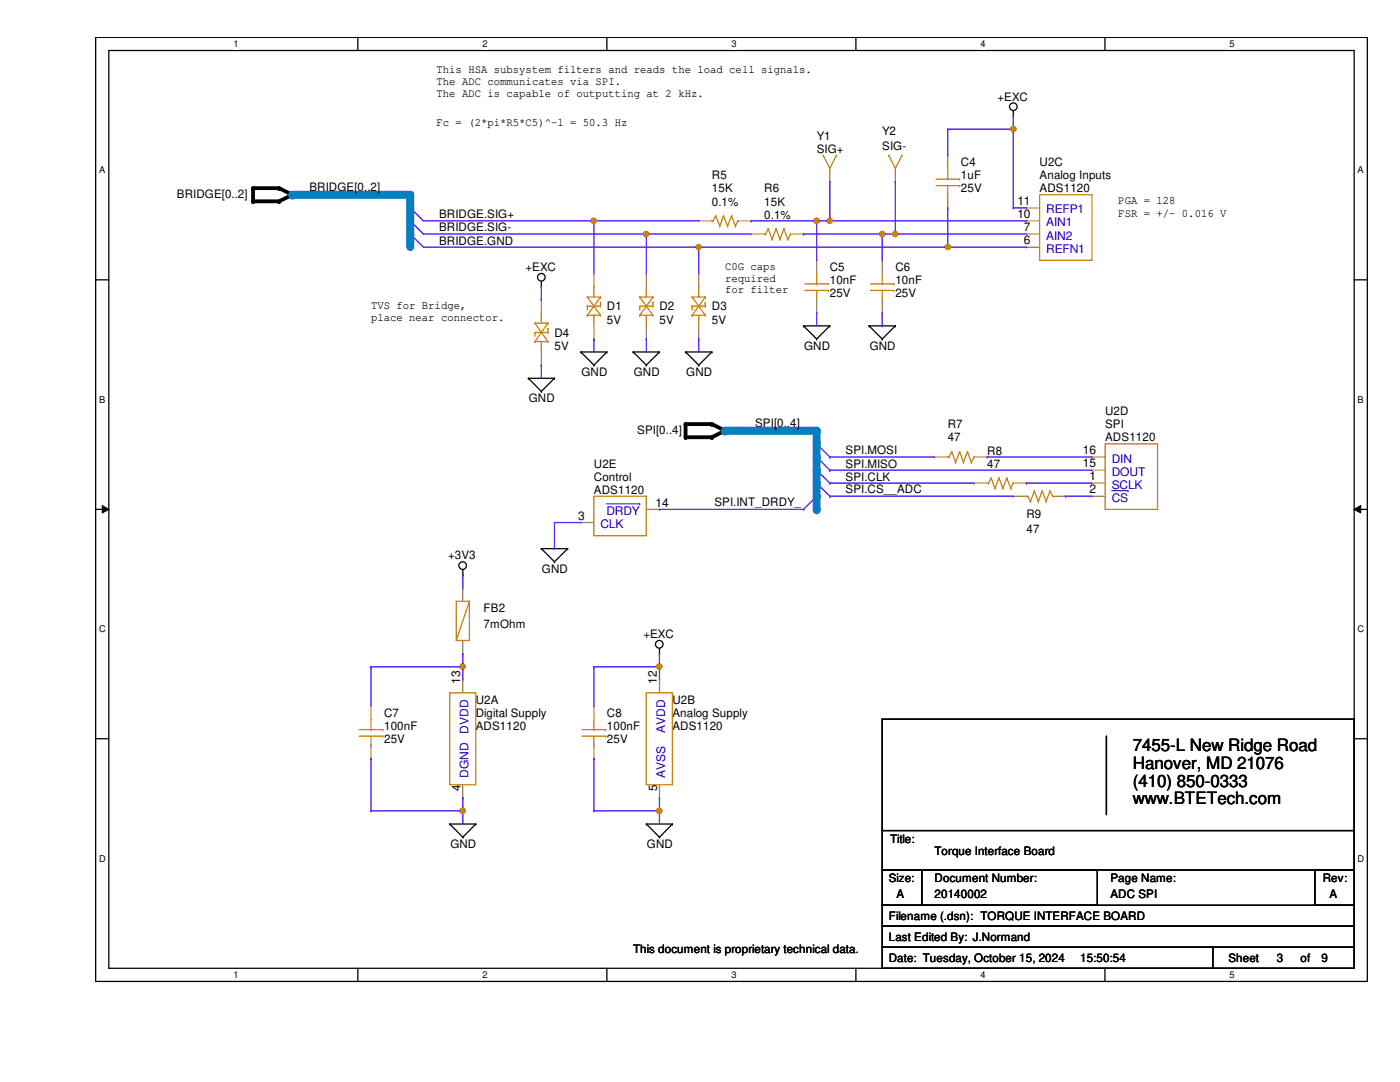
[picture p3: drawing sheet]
<svg xmlns="http://www.w3.org/2000/svg" width="279mm" height="216mm" viewBox="0 0 279 216" stroke-linecap="round" stroke-linejoin="round" font-family="sans-serif">
<path d="M19.1 7.5h253.8v188.3h-253.8zM21.7 10.1h248.6v183.1h-248.6z" fill="none" stroke="#000" stroke-width=".25"/>
<g fill="#fff">
<path d="M46.6 7.7h1v2.1h-1z"/>
<path d="M46.6 193.5h1v2.1h-1z"/>
</g>
<path d="M71.4 7.5v2.6M71.4 193.2v2.6" fill="none" stroke="#000" stroke-width=".25"/>
<g fill="#fff">
<path d="M96.3 7.7h1v2.1h-1z"/>
<path d="M96.3 193.5h1v2.1h-1z"/>
</g>
<path d="M121.1 7.5v2.6M121.1 193.2v2.6" fill="none" stroke="#000" stroke-width=".25"/>
<g fill="#fff">
<path d="M146 7.7h1v2.1h-1z"/>
<path d="M146 193.5h1v2.1h-1z"/>
</g>
<path d="M170.8 7.5v2.6M170.8 193.2v2.6" fill="none" stroke="#000" stroke-width=".25"/>
<g fill="#fff">
<path d="M195.7 7.7h1v2.1h-1z"/>
<path d="M195.7 193.5h1v2.1h-1z"/>
</g>
<path d="M220.5 7.5v2.6M220.5 193.2v2.6" fill="none" stroke="#000" stroke-width=".25"/>
<g fill="#fff">
<path d="M245.4 7.7h1v2.1h-1z"/>
<path d="M245.4 193.5h1v2.1h-1z"/>
<path d="M19.8 32.9h1.2v2.1h-1.2z"/>
<path d="M270.9 32.9h1.3v2.1h-1.3z"/>
<path d="M19.8 78.7h1.2v2.1h-1.2z"/>
<path d="M270.9 78.7h1.3v2.1h-1.3z"/>
</g>
<path d="M19.1 55.8h2.6M270.3 55.8h2.6" fill="none" stroke="#000" stroke-width=".25"/>
<g fill="#fff">
<path d="M19.8 124.5h1.3v2.1h-1.3z"/>
<path d="M270.9 124.5h1.3v2.1h-1.3z"/>
</g>
<path d="M19.1 101.6h2.6M270.3 101.6h2.6" fill="none" stroke="#000" stroke-width=".25"/>
<path d="M20.4 100.9l1.3 .7-1.3 .8zM270.3 101.6l1.3-.7v1.5z" fill="#000"/>
<path d="M20.4 100.9l1.3 .7-1.3 .8zM270.3 101.6l1.3-.7v1.5z" fill="none" stroke="#000" stroke-width=".2"/>
<g fill="#fff">
<path d="M19.8 170.3h1.3v2h-1.3z"/>
<path d="M270.9 170.3h1.3v2h-1.3z"/>
</g>
<g fill="none" stroke="#000" stroke-width=".25">
<path d="M202.2 23.2h.1M202.2 22.1v1.1M108 57.1h.1M108 56.1v1M105.5 75.5h.1M105.5 75.5h5.2M105.5 75.5l2.5 2.6M108 78.1h.1M110.7 75.5h.1M110.7 75.5l-2.7 2.6M115.9 70.2h.1M115.9 70.2h5.2"/>
<path d="M115.9 70.2l2.6 2.7M118.5 72.9h.1M121.1 70.2h.1M121.1 70.2l-2.6 2.7M126.4 70.2h.1M126.4 70.2h5.2M126.4 70.2l2.6 2.7M129 72.9h.1M131.6 70.2h.1M131.6 70.2l-2.6 2.7M136.8 70.2h.1M136.8 70.2h5.3"/>
<path d="M136.8 70.2l2.6 2.7M139.4 72.9h.1M142.1 70.2h.1M142.1 70.2l-2.7 2.7M160.4 65h.1M160.4 65h5.2M160.4 65l2.6 2.6M163 67.6h.1M165.6 65h.1M165.6 65l-2.6 2.6M173.4 65h.1M173.4 65h5.3"/>
<path d="M173.4 65l2.7 2.6M176.1 67.6h.1M178.7 65h.1M178.7 65l-2.6 2.6M92.4 114.7h.1M92.4 113.7v1M108 109.5h.1M108 109.5h5.3M108 109.5l2.7 2.6M110.7 112.1h.1M113.3 109.5h.1M113.3 109.5l-2.6 2.6"/>
<path d="M131.6 130.4h.1M131.6 129.4v1M19.1 147.4h2.6M176.1 143.5h.1M176.1 143.5v22.2M176.1 143.5h94.2M220.8 146.9v15.4M270.3 143.5h.1M270.3 147.4h2.6M270.3 143.8v21.9M89.7 164.4h.1M89.7 164.4h5.3"/>
<path d="M89.7 164.4l2.7 2.6M92.4 167h.1M95 164.4h.1M95 164.4l-2.6 2.6M129 164.4h.1M129 164.4h5.2M129 164.4l2.6 2.6M131.6 167h.1M134.2 164.4h.1M134.2 164.4l-2.6 2.6M176.1 165.7h94.2v7.9h-94.2zM176.1 173.6h7.8v7h-7.8z"/>
<path d="M183.9 173.6h35.1v7h-35.1zM220.8 162.3h.1M262.4 173.6h7.9v7h-7.9zM270.3 165.7h.1M176.1 180.6h94.2v4.2h-94.2zM176.1 184.8h94.2v4.2h-94.2zM176.1 189h65.9v4.2h-65.9zM242 189h28.3v4.2h-28.3z"/>
<circle cx="202.2" cy="21.3" r=".76"/>
<circle cx="108" cy="55.3" r=".76"/>
<circle cx="92.3" cy="112.9" r=".76"/>
<circle cx="131.6" cy="128.6" r=".76"/>
</g>
<path d="M50.5 37.5h5.2l2.6 1.4-2.6 1.3h-5.2zM136.8 84.6h5.3l2.6 1.3-2.6 1.3h-5.3z" fill="none" stroke="#000" stroke-width=".76"/>
<g fill="#000">
<circle cx="50.5" cy="37.5" r=".38"/>
<circle cx="55.7" cy="37.5" r=".38"/>
<circle cx="58.3" cy="38.9" r=".38"/>
<circle cx="50.5" cy="40.2" r=".38"/>
<circle cx="55.7" cy="40.2" r=".38"/>
<circle cx="136.8" cy="84.6" r=".38"/>
<circle cx="136.8" cy="87.2" r=".38"/>
<circle cx="142.1" cy="87.2" r=".38"/>
<circle cx="142.1" cy="84.6" r=".38"/>
<circle cx="144.7" cy="85.9" r=".38"/>
</g>
<g fill="none" stroke="#4200ff" stroke-width=".25">
<path d="M81.9 41.5h.1M81.9 44.1h.1M81.9 46.7h.1M81.9 41.5l2.6 2.6M81.9 44.1l2.6 2.6M81.9 46.7l2.6 2.6M163 88.6l2.6 2.6M163 91.2l2.6 2.6M163 93.8l2.6 2.6M163 96.4l2.6 2.6M163 99l-2.6 2.6M165.6 91.2h.1"/>
<path d="M165.6 93.8h.1M165.6 96.4h.1M165.6 99h.1M160.4 101.6h.1"/>
</g>
<g fill="none" stroke="#cc8006" stroke-width=".25">
<path d="M164.3 31h.1M164.3 31l1.3 2.6 1.3-2.6M166.9 31h.1M177.4 31h.1M177.4 31l1.3 2.6 1.3-2.6M180 31h.1M186.8 37h4.7M186.8 35.7h4.7M189.1 38.9h.1M189.1 35.7h.1M189.1 33.6v2.1M189.1 37v1.9"/>
<path d="M191.5 37h.1M191.5 35.7h.1M207.5 38.9h10.4v13h-10.4zM117.2 59.3h.1M117.2 59.3h2.6M117.2 59.3l2.6 3.6M118.5 57.1h.1M118.5 57.1v2.2M119.8 59.3h.1M119.8 59.3l-2.6 3.6M127.7 59.3h.1M127.7 59.3h2.6"/>
<path d="M127.7 59.3l2.6 3.6M129 57.1h.1M129 57.1v2.2M130.3 59.3h.1M130.3 59.3l-2.6 3.6M138.1 59.3h.1M138.1 59.3l2.7 3.6M138.1 59.3h2.7M139.4 57.1h.1M139.4 57.1v2.2M140.8 59.3h.1M140.8 59.3l-2.7 3.6"/>
<path d="M142.1 44.1h.2M142.3 44.1h.1M142.8 43.1h.1M142.8 43.1l-.5 1M142.8 43.1l.8 2M143.6 45.1h.1M144.4 43.1h.1M144.4 43.1l-.8 2M144.4 43.1l.8 2M145.2 45.1h.1M146 43.1h.1M146 43.1l-.8 2"/>
<path d="M146 43.1l.8 2M146.8 45.1h.1M147.3 44.1h.1M147.3 44.1l-.5 1M152.5 46.7h.3M152.8 46.7h.1M153.3 45.6h.1M153.3 45.6l-.5 1.1M153.3 45.6l.8 2.2M154.1 47.8h.1M154.9 45.6h.1M154.9 45.6l-.8 2.2"/>
<path d="M154.9 45.6l.8 2.2M155.7 47.8h.1M156.5 45.6h.1M156.5 45.6l-.8 2.2M156.5 45.6l.7 2.2M157.2 47.8h.1M157.8 46.7h.1M157.8 46.7l-.6 1.1M160.7 58h4.7M160.7 56.6h4.7M163 59.8h.1M163 56.6h.1"/>
<path d="M163 54.6v2M163 58v1.8M165.4 58h.1M165.4 56.6h.1M173.7 58h4.7M173.7 56.6h4.7M176.1 59.8h.1M176.1 56.6h.1M176.1 54.6v2M176.1 58v1.8M178.4 58h.1M178.4 56.6h.1"/>
<path d="M106.8 64.5h.1M106.8 68.2h.1M106.8 66.3h.1M106.8 64.5l1.2 1.8M106.8 64.5h2.5M106.8 66.3h2.5M106.8 68.2h2.5M106.8 66.3v.8M108 62.4h.1M108 68.2h.1M108 66.3l1.3 1.9M108 66.3l-1.2 1.9"/>
<path d="M108 62.4v2.1M108 68.2v2M109.3 64.5h.1M109.3 66.3h.1M109.3 68.2h.1M109.3 65.5h.1M109.3 64.5l-1.3 1.8M109.3 65.5v.8M117.2 62.9h.1M117.2 61.1h.1M117.2 61.1h2.6M117.2 62.9h2.6"/>
<path d="M117.2 61.1v.8M118.5 62.9h.1M118.5 62.9v2.1M119.8 61.1h.1M119.8 62.9h.1M119.8 60.3h.1M119.8 60.3v.8M127.7 62.9h.1M127.7 61.1h.1M127.7 61.1h2.6M127.7 62.9h2.6M127.7 61.1v.8"/>
<path d="M129 62.9h.1M129 62.9v2.1M130.3 61.1h.1M130.3 62.9h.1M130.3 60.3h.1M130.3 60.3v.8M138.1 62.9h.1M138.1 61.1h.1M138.1 61.1h2.7M138.1 62.9h2.7M138.1 61.1v.8M139.4 62.9h.1"/>
<path d="M139.4 62.9v2.1M140.8 61.1h.1M140.8 62.9h.1M140.8 60.3h.1M140.8 60.3v.8M118.5 99h10.5v7.9h-10.5zM189.1 91.2h.3M189.4 91.2h.1M189.9 90.1h.1M189.9 90.1l-.5 1.1M189.9 90.1l.8 2.1M190.7 92.2h.1"/>
<path d="M191.5 90.1h.1M191.5 90.1l-.8 2.1M191.5 90.1l.8 2.1M192.3 92.2h.1M193.1 90.1h.1M193.1 90.1l-.8 2.1M193.1 90.1l.7 2.1M193.8 92.2h.1M194.4 91.2h.1M194.4 91.2l-.6 1M197 96.4h.3M197.3 96.4h.1"/>
<path d="M197.8 95.4h.1M197.8 95.4l-.5 1M197.8 95.4l.8 2.1M198.6 97.5h.1M199.3 95.4h.1M199.3 95.4l-.7 2.1M199.3 95.4l.9 2.1M200.2 97.5h.1M200.9 95.4h.1M200.9 95.4l-.7 2.1M200.9 95.4l.8 2.1M201.7 97.5h.1"/>
<path d="M202.2 96.4h.1M202.2 96.4l-.5 1.1M204.9 99h.2M205.1 99h.1M205.1 99l.6 1.1M206.4 98h.1M206.4 98l-.7 2.1M206.4 98l.8 2.1M208 98h.1M208 98l-.8 2.1M208 98l.8 2.1M209.6 98h.1"/>
<path d="M209.6 98l-.8 2.1M209.6 98l.5 1M210.1 99h.1M220.6 88.6h10.4v13h-10.4zM91.1 120h2.6v7.8h-2.6zM93.7 120h.1M93.7 120l-2.6 7.8M205.7 100.1h.1M207.2 100.1h.1M208.8 100.1h.1M89.7 138.3h5.3v18.3h-5.3zM129 138.3h5.2v18.3h-5.2z"/>
<path d="M71.7 146.9h4.7M71.7 145.6h4.7M74 148.7h.1M74 145.6h.1M74 143.5v2.1M74 146.9v1.8M76.4 146.9h.1M76.4 145.6h.1M116.2 146.9h4.7M116.2 145.6h4.7M118.5 148.7h.1M118.5 145.6h.1"/>
<path d="M118.5 143.5v2.1M118.5 146.9v1.8M120.9 146.9h.1M120.9 145.6h.1"/>
</g>
<g fill="none" stroke="#a84" stroke-width=".25">
<path d="M165.6 36.2h.1M165.6 33.6v2.6M178.7 36.2h.1M178.7 33.6v2.6M189.1 31h.1M189.1 31v2.6M189.1 38.9v2.6M108 59.8h.1M108 59.8v2.6M118.5 54.6h.1M118.5 54.6v2.5M129 54.6h.1"/>
<path d="M129 54.6v2.5M139.4 54.6h.1M139.4 44.1h.1M139.4 54.6v2.5M139.4 44.1h2.7M147.3 44.1h2.6M149.9 46.7h.1M149.9 44.1h.1M149.9 46.7h2.6M157.8 46.7h2.6M160.4 46.7h.1M163 51.9h.1"/>
<path d="M163 51.9v2.7M163 59.8v2.6M176.1 51.9h.1M176.1 51.9v2.7M176.1 59.8v2.6M189.1 41.5h.1M204.9 41.5h.1M204.9 44.1h.1M204.9 49.3h.1M204.9 46.7h.1M204.9 46.7h2.6M204.9 44.1h2.6"/>
<path d="M204.9 41.5h2.6M204.9 49.3h2.6M108 72.9h.1M108 70.2v2.7M118.5 67.6h.1M118.5 65v2.6M129 67.6h.1M129 65v2.6M139.4 67.6h.1M139.4 65v2.6M163 62.4h.1M176.1 62.4h.1"/>
<path d="M186.5 91.2h.1M186.5 91.2h2.6M194.4 96.4h.1M194.4 91.2h2.6M194.4 96.4h2.6M197 91.2h.1M202.2 99h.1M202.2 99h2.7M202.2 96.4h2.7M204.9 96.4h.1M210.1 99h2.6M212.7 99h.1"/>
<path d="M217.9 91.2h.1M217.9 93.8h.1M217.9 99h.1M217.9 96.4h.1M217.9 91.2h2.7M217.9 93.8h2.7M217.9 99h2.7M217.9 96.4h2.7M92.4 117.3h.1M92.4 117.3v2.7M115.9 104.3h.1M115.9 104.3h2.6"/>
<path d="M129 101.6h2.6M131.6 101.6h.1M92.4 135.6h.1M92.4 130.4h.1M92.4 127.8v2.6M92.4 135.6v2.7M131.6 135.6h.1M131.6 135.6v2.7M74 140.9h.1M74 151.3h.1M74 140.9v2.6M74 148.7v2.6"/>
<path d="M92.4 159.2h.1M92.4 156.6v2.6M118.5 140.9h.1M118.5 151.3h.1M118.5 140.9v2.6M118.5 148.7v2.6M131.6 159.2h.1M131.6 156.6v2.6"/>
</g>
<path d="M221.9 97.9h3.2M225.1 97.9h.1M121 100.5h6.7M127.7 100.5h.1" fill="none" stroke="#00c" stroke-width=".2"/>
<path d="M144.7 85.9h18.3" fill="none" stroke="#0080c0" stroke-width="1.6"/>
<circle cx="144.7" cy="85.9" r=".78" fill="#0080c0"/>
<path d="M163 85.9v2.7" fill="none" stroke="#0080c0" stroke-width="1.6"/>
<circle cx="163" cy="85.9" r=".78" fill="#0080c0"/>
<path d="M58.3 38.9h23.6" fill="none" stroke="#0080c0" stroke-width="1.6"/>
<circle cx="58.3" cy="38.9" r=".78" fill="#0080c0"/>
<path d="M81.9 38.9v2.6" fill="none" stroke="#0080c0" stroke-width="1.6"/>
<circle cx="81.9" cy="38.9" r=".78" fill="#0080c0"/>
<path d="M163 88.6v2.6" fill="none" stroke="#0080c0" stroke-width="1.6"/>
<circle cx="163" cy="88.6" r=".78" fill="#0080c0"/>
<path d="M163 91.2v2.6" fill="none" stroke="#0080c0" stroke-width="1.6"/>
<circle cx="163" cy="91.2" r=".78" fill="#0080c0"/>
<path d="M163 93.8v2.6" fill="none" stroke="#0080c0" stroke-width="1.6"/>
<circle cx="163" cy="93.8" r=".78" fill="#0080c0"/>
<path d="M163 96.4v2.6" fill="none" stroke="#0080c0" stroke-width="1.6"/>
<circle cx="163" cy="99" r=".78" fill="#0080c0"/>
<path d="M165.6 91.2h.1M165.6 93.8h.1M165.6 96.4h.1M165.6 99h.1M165.6 91.2h20.9M165.6 93.8h52.3M165.6 96.4h28.8M165.6 99h36.6" fill="none" stroke="#4200ff" stroke-width=".25"/>
<path d="M81.9 41.5v2.6" fill="none" stroke="#0080c0" stroke-width="1.6"/>
<circle cx="81.9" cy="41.5" r=".78" fill="#0080c0"/>
<path d="M81.9 44.1v2.6" fill="none" stroke="#0080c0" stroke-width="1.6"/>
<circle cx="81.9" cy="44.1" r=".78" fill="#0080c0"/>
<path d="M84.5 44.1h34M118.5 44.1h.1" fill="none" stroke="#4200ff" stroke-width=".25"/>
<circle cx="118.5" cy="44.1" r=".51" fill="#f00"/>
<circle cx="118.5" cy="44.1" r=".51" fill="none" stroke="#f00" stroke-width=".25"/>
<path d="M202.2 23.2h.1M202.2 23.2v2.6M84.5 46.7h44.5M129 46.7h.1M202.2 41.5h.1M202.2 41.5h2.7" fill="none" stroke="#4200ff" stroke-width=".25"/>
<path d="M81.9 46.7v2.6" fill="none" stroke="#0080c0" stroke-width="1.6"/>
<circle cx="81.9" cy="46.7" r=".78" fill="#0080c0"/>
<path d="M84.5 49.3h54.9M139.4 49.3h.1M92.4 114.7h.1M92.4 114.7v2.6M74 133.1h.1M92.4 130.4h.1M92.4 130.4v2.7h-18.4" fill="none" stroke="#4200ff" stroke-width=".25"/>
<circle cx="92.3" cy="133" r=".51" fill="#f00"/>
<circle cx="92.3" cy="133" r=".51" fill="none" stroke="#f00" stroke-width=".25"/>
<path d="M74 133.1h.1M74 133.1v7.8M92.4 133.1h.1M92.4 133.1v2.5M74 151.3h.1M74 151.3v10.5M74 161.8h.1M74 161.8h18.4" fill="none" stroke="#4200ff" stroke-width=".25"/>
<circle cx="92.3" cy="161.8" r=".51" fill="#f00"/>
<circle cx="92.3" cy="161.8" r=".51" fill="none" stroke="#f00" stroke-width=".25"/>
<path d="M92.4 159.2h.1M92.4 159.2v5.2M131.6 159.2h.1M131.6 159.2v2.6M92.4 161.8h.1" fill="none" stroke="#4200ff" stroke-width=".25"/>
<circle cx="131.6" cy="161.8" r=".51" fill="#f00"/>
<circle cx="131.6" cy="161.8" r=".51" fill="none" stroke="#f00" stroke-width=".25"/>
<path d="M118.5 133.1h.1M118.5 133.1v7.8M131.6 130.4h.1M131.6 130.4v2.7h-13.1M118.5 151.3h.1M118.5 151.3v10.5M118.5 161.8h.1M118.5 161.8h13.1M131.6 161.8h.1M131.6 161.8v2.6" fill="none" stroke="#4200ff" stroke-width=".25"/>
<circle cx="131.6" cy="133" r=".51" fill="#f00"/>
<circle cx="131.6" cy="133" r=".51" fill="none" stroke="#f00" stroke-width=".25"/>
<path d="M149.9 44.1h.1M149.9 44.1h13.1M160.4 46.7h.1M160.4 46.7h15.7M131.6 133.1h.1M131.6 133.1v2.5" fill="none" stroke="#4200ff" stroke-width=".25"/>
<circle cx="163" cy="44.1" r=".51" fill="#f00"/>
<circle cx="163" cy="44.1" r=".51" fill="none" stroke="#f00" stroke-width=".25"/>
<path d="M163 44.1h.1M163 44.1v7.8M163 44.1h2.6M176.1 46.7h.1M176.1 46.7v5.2" fill="none" stroke="#4200ff" stroke-width=".25"/>
<circle cx="176.1" cy="46.7" r=".51" fill="#f00"/>
<circle cx="176.1" cy="46.7" r=".51" fill="none" stroke="#f00" stroke-width=".25"/>
<g fill="none" stroke="#4200ff" stroke-width=".25">
<path d="M189.1 25.8h.1M189.1 25.8v5.2M189.1 25.8h13.1M202.2 25.8h.1M202.2 25.8v15.7M176.1 46.7h.1M176.1 46.7h2.6M189.1 41.5h.1M189.1 49.3h.1M189.1 41.5v7.8M189.1 49.3h15.8M163 62.4h.1"/>
<path d="M163 62.4v2.6"/>
</g>
<circle cx="202.2" cy="25.7" r=".51" fill="#f00"/>
<circle cx="202.2" cy="25.7" r=".51" fill="none" stroke="#f00" stroke-width=".25"/>
<path d="M165.6 36.2h.1M165.6 36.2v7.9M165.6 44.1h.1M165.6 44.1h39.3" fill="none" stroke="#4200ff" stroke-width=".25"/>
<circle cx="165.6" cy="44.1" r=".5" fill="#f00"/>
<circle cx="165.6" cy="44.1" r=".5" fill="none" stroke="#f00" stroke-width=".25"/>
<path d="M178.7 36.2h.1M178.7 36.2v10.5M178.7 46.7h.1M178.7 46.7h26.2" fill="none" stroke="#4200ff" stroke-width=".25"/>
<circle cx="178.7" cy="46.7" r=".5" fill="#f00"/>
<circle cx="178.7" cy="46.7" r=".5" fill="none" stroke="#f00" stroke-width=".25"/>
<path d="M118.5 44.1h.1M118.5 44.1v10.5M118.5 44.1h20.9M129 46.7h.1M129 46.7v7.9M129 46.7h20.9M176.1 65h.1M176.1 62.4v2.6" fill="none" stroke="#4200ff" stroke-width=".25"/>
<circle cx="128.9" cy="46.7" r=".51" fill="#f00"/>
<circle cx="128.9" cy="46.7" r=".51" fill="none" stroke="#f00" stroke-width=".25"/>
<path d="M139.4 49.3h.1M139.4 49.3v5.3M139.4 49.3h49.7" fill="none" stroke="#4200ff" stroke-width=".25"/>
<circle cx="189.2" cy="49.3" r=".5" fill="#f00"/>
<circle cx="189.2" cy="49.3" r=".5" fill="none" stroke="#f00" stroke-width=".25"/>
<circle cx="139.4" cy="49.3" r=".49" fill="#f00"/>
<circle cx="139.4" cy="49.3" r=".49" fill="none" stroke="#f00" stroke-width=".25"/>
<g fill="none" stroke="#4200ff" stroke-width=".25">
<path d="M108 59.8h.1M108 57.1v2.7M108 72.9h.1M108 72.9v2.6M118.5 67.6h.1M118.5 67.6v2.6M129 67.6h.1M129 67.6v2.6M139.4 67.6h.1M139.4 67.6v2.6M197 91.2h.1M197 91.2h20.9"/>
<path d="M204.9 96.4h.1M204.9 96.4h13M212.7 99h.1M212.7 99h5.2M131.6 101.6h.1M131.6 101.6h28.8"/>
</g>
<path d="M163 99v2.6" fill="none" stroke="#0080c0" stroke-width="1.6"/>
<circle cx="163" cy="101.6" r=".78" fill="#0080c0"/>
<path d="M110.7 104.3h.1M110.7 109.5h.1M110.7 104.3h5.2M110.7 104.3v5.2" fill="none" stroke="#4200ff" stroke-width=".25"/>
<circle cx="118.5" cy="44.1" r=".51" fill="#f00"/>
<circle cx="118.5" cy="44.1" r=".51" fill="none" stroke="#f00" stroke-width=".25"/>
<circle cx="92.3" cy="133" r=".51" fill="#f00"/>
<circle cx="92.3" cy="133" r=".51" fill="none" stroke="#f00" stroke-width=".25"/>
<circle cx="92.3" cy="161.8" r=".51" fill="#f00"/>
<circle cx="92.3" cy="161.8" r=".51" fill="none" stroke="#f00" stroke-width=".25"/>
<circle cx="131.6" cy="161.8" r=".51" fill="#f00"/>
<circle cx="131.6" cy="161.8" r=".51" fill="none" stroke="#f00" stroke-width=".25"/>
<circle cx="131.6" cy="133" r=".51" fill="#f00"/>
<circle cx="131.6" cy="133" r=".51" fill="none" stroke="#f00" stroke-width=".25"/>
<circle cx="163" cy="44.1" r=".51" fill="#f00"/>
<circle cx="163" cy="44.1" r=".51" fill="none" stroke="#f00" stroke-width=".25"/>
<circle cx="176.1" cy="46.7" r=".51" fill="#f00"/>
<circle cx="176.1" cy="46.7" r=".51" fill="none" stroke="#f00" stroke-width=".25"/>
<circle cx="202.2" cy="25.7" r=".51" fill="#f00"/>
<circle cx="202.2" cy="25.7" r=".51" fill="none" stroke="#f00" stroke-width=".25"/>
<circle cx="165.6" cy="44.1" r=".5" fill="#f00"/>
<circle cx="165.6" cy="44.1" r=".5" fill="none" stroke="#f00" stroke-width=".25"/>
<circle cx="178.7" cy="46.7" r=".5" fill="#f00"/>
<circle cx="178.7" cy="46.7" r=".5" fill="none" stroke="#f00" stroke-width=".25"/>
<circle cx="128.9" cy="46.7" r=".51" fill="#f00"/>
<circle cx="128.9" cy="46.7" r=".51" fill="none" stroke="#f00" stroke-width=".25"/>
<circle cx="189.2" cy="49.3" r=".5" fill="#f00"/>
<circle cx="189.2" cy="49.3" r=".5" fill="none" stroke="#f00" stroke-width=".25"/>
<circle cx="139.4" cy="49.3" r=".49" fill="#f00"/>
<circle cx="139.4" cy="49.3" r=".49" fill="none" stroke="#f00" stroke-width=".25"/>
<g font-size="3.4">
<text x="226.1" y="149.9">7455-L New Ridge Road</text>
<text x="226.1" y="153.5">Hanover, MD 21076</text>
<text x="226.1" y="157">(410) 850-0333</text>
<text x="226.1" y="160.5">www.BTETech.com</text>
</g>
<g font-size="2.4">
<text x="203" y="40.9">11</text>
<text x="203" y="43.5">10</text>
<text x="204.3" y="46.1">7</text>
<text x="204.3" y="48.8">6</text>
<text x="216.1" y="90.6">16</text>
<text x="216.1" y="93.3">15</text>
<text x="217.4" y="95.8">1</text>
<text x="130.8" y="101.1">14</text>
<text x="217.4" y="98.5">2</text>
<text x="115.4" y="103.7">3</text>
<text x="91.8" y="136.4" transform="rotate(-90 91.8 136.4)">13</text>
<text x="131.1" y="136.4" transform="rotate(-90 131.1 136.4)">12</text>
</g>
<g font-size="2.4" fill="#00c">
<text x="208.8" y="42.6">REFP1</text>
<text x="208.8" y="45.2">AIN1</text>
<text x="208.8" y="47.8">AIN2</text>
<text x="208.8" y="50.4">REFN1</text>
<text x="221.9" y="92.3">DIN</text>
<text x="221.9" y="94.9">DOUT</text>
<text x="221.9" y="100.1">CS</text>
<text x="221.9" y="97.5">SCLK</text>
<text x="119.8" y="105.4">CLK</text>
<text x="121" y="102.7">DRDY</text>
<text x="93.5" y="146.4" transform="rotate(-90 93.5 146.4)">DVDD</text>
<text x="132.7" y="146.3" transform="rotate(-90 132.7 146.3)">AVDD</text>
<text x="93.5" y="155.3" transform="rotate(-90 93.5 155.3)">DGND</text>
<text x="132.7" y="155.3" transform="rotate(-90 132.7 155.3)">AVSS</text>
</g>
<g font-size="2.3">
<text x="87.1" y="14.6">This HSA subsystem filters and reads the load cell signals.</text>
<text x="87.1" y="16.9">The ADC communicates via SPI.</text>
<text x="87.1" y="19.3">The ADC is capable of outputting at 2 kHz.</text>
<text x="199.1" y="20.1">+EXC</text>
<text x="87.1" y="25.1">Fc = (2*pi*R5*C5)^-1 = 50.3 Hz</text>
<text x="163" y="27.9">Y1</text>
<text x="176.1" y="26.9">Y2</text>
<text x="142.1" y="35.8">R5</text>
<text x="163" y="30.6">SIG+</text>
<text x="176.1" y="30">SIG-</text>
<text x="191.8" y="33.1">C4</text>
<text x="191.8" y="35.8">1uF</text>
<text x="207.5" y="33.1">U2C</text>
<text x="207.5" y="35.8">Analog Inputs</text>
<text x="35.3" y="39.5">BRIDGE[0..2]</text>
<text x="61.8" y="38.1">BRIDGE[0..2]</text>
<text x="142.1" y="38.4">15K</text>
<text x="142.1" y="41">0.1%</text>
<text x="152.5" y="38.4">R6</text>
<text x="152.5" y="41">15K</text>
<text x="191.8" y="38.4">25V</text>
<text x="207.5" y="38.4">ADS1120</text>
<text x="223.2" y="40.8">PGA = 128</text>
<text x="87.6" y="43.6">BRIDGE.SIG+</text>
<text x="87.6" y="46.2">BRIDGE.SIG-</text>
<text x="152.5" y="43.6">0.1%</text>
<text x="223.2" y="43.4">FSR = +/- 0.016 V</text>
<text x="87.6" y="48.8">BRIDGE.GND</text>
<text x="144.7" y="53.8">C0G caps</text>
<text x="104.9" y="54.1">+EXC</text>
<text x="144.7" y="56.2">required</text>
<text x="144.7" y="58.5">for filter</text>
<text x="165.6" y="54.1">C5</text>
<text x="165.6" y="56.7">10nF</text>
<text x="165.6" y="59.3">25V</text>
<text x="178.7" y="54.1">C6</text>
<text x="178.7" y="56.7">10nF</text>
<text x="178.7" y="59.3">25V</text>
<text x="74" y="61.7">TVS for Bridge,</text>
<text x="74" y="64">place near connector.</text>
<text x="121.1" y="61.9">D1</text>
<text x="121.1" y="64.6">5V</text>
<text x="131.6" y="61.9">D2</text>
<text x="131.6" y="64.6">5V</text>
<text x="142.1" y="61.9">D3</text>
<text x="142.1" y="64.6">5V</text>
<text x="110.7" y="67.2">D4</text>
<text x="110.7" y="69.8">5V</text>
<text x="160.5" y="69.8">GND</text>
<text x="173.6" y="69.8">GND</text>
<text x="116" y="75">GND</text>
<text x="126.5" y="75">GND</text>
<text x="136.9" y="75">GND</text>
<text x="105.5" y="80.3">GND</text>
<text x="220.6" y="82.9">U2D</text>
<text x="127.2" y="86.5">SPI[0..4]</text>
<text x="150.7" y="85.1">SPI[0..4]</text>
<text x="189.1" y="85.5">R7</text>
<text x="189.1" y="88.1">47</text>
<text x="220.6" y="88.1">ADS1120</text>
<text x="220.6" y="85.5">SPI</text>
<text x="118.5" y="93.3">U2E</text>
<text x="118.5" y="96">Control</text>
<text x="168.7" y="90.7">SPI.MOSI</text>
<text x="168.7" y="93.3">SPI.MISO</text>
<text x="168.7" y="95.9">SPI.CLK</text>
<text x="197" y="90.7">R8</text>
<text x="197" y="93.3">47</text>
<text x="118.5" y="98.6">ADS1120</text>
<text x="142.6" y="100.9">SPI.INT_DRDY_</text>
<text x="168.7" y="98.3">SPI.CS__ADC</text>
<text x="204.9" y="103.3">R9</text>
<text x="204.9" y="106.4">47</text>
<text x="89.4" y="111.6">+3V3</text>
<text x="108.2" y="114.3">GND</text>
<text x="96.5" y="122.1">FB2</text>
<text x="96.5" y="125.3">7mOhm</text>
<text x="128.4" y="127.3">+EXC</text>
<text x="76.7" y="143">C7</text>
<text x="95" y="140.4">U2A</text>
<text x="95" y="143">Digital Supply</text>
<text x="121.1" y="143">C8</text>
<text x="134.2" y="140.4">U2B</text>
<text x="134.2" y="143">Analog Supply</text>
<text x="76.7" y="145.7">100nF</text>
<text x="76.7" y="148.3">25V</text>
<text x="95" y="145.7">ADS1120</text>
<text x="121.1" y="145.7">100nF</text>
<text x="121.1" y="148.3">25V</text>
<text x="134.2" y="145.7">ADS1120</text>
<text x="91.9" y="157.9" transform="rotate(-90 91.9 157.9)">4</text>
<text x="131.1" y="157.9" transform="rotate(-90 131.1 157.9)">5</text>
<text x="89.9" y="169.2">GND</text>
<text x="129.1" y="169.2">GND</text>
<text x="177.6" y="168.1">Title:</text>
<text x="186.5" y="170.5">Torque Interface Board</text>
<text x="177.4" y="176">Size:</text>
<text x="178.9" y="179.2">A</text>
<text x="186.5" y="179.2">20140002</text>
<text x="186.5" y="176">Document Number:</text>
<text x="221.6" y="179.2">ADC SPI</text>
<text x="221.6" y="176">Page Name:</text>
<text x="264" y="176">Rev:</text>
<text x="265.3" y="179.2">A</text>
<text x="177.4" y="183.6">Filename (.dsn): TORQUE INTERFACE BOARD</text>
<text x="126.4" y="190.1">This document is proprietary technical data.</text>
<text x="177.4" y="187.8">Last Edited By: J.Normand</text>
<text x="177.4" y="192">Date: Tuesday, October 15, 2024</text>
<text x="215.6" y="192">15:50:54</text>
<text x="245.2" y="192">Sheet</text>
<text x="254.8" y="192">3</text>
<text x="259.5" y="192">of</text>
<text x="263.7" y="192">9</text>
</g>
<g font-size="1.9">
<text x="46.6" y="9.4">1</text>
<text x="96.3" y="9.4">2</text>
<text x="146" y="9.4">3</text>
<text x="195.7" y="9.4">4</text>
<text x="245.4" y="9.4">5</text>
<text x="19.8" y="34.6">A</text>
<text x="270.9" y="34.6">A</text>
<text x="19.8" y="80.3">B</text>
<text x="270.9" y="80.3">B</text>
<text x="19.8" y="126.2">C</text>
<text x="270.9" y="126.2">C</text>
<text x="19.8" y="171.9">D</text>
<text x="270.9" y="171.9">D</text>
<text x="46.6" y="195.2">1</text>
<text x="96.3" y="195.2">2</text>
<text x="146" y="195.2">3</text>
<text x="195.7" y="195.2">4</text>
<text x="245.4" y="195.2">5</text>
</g>
</svg>
